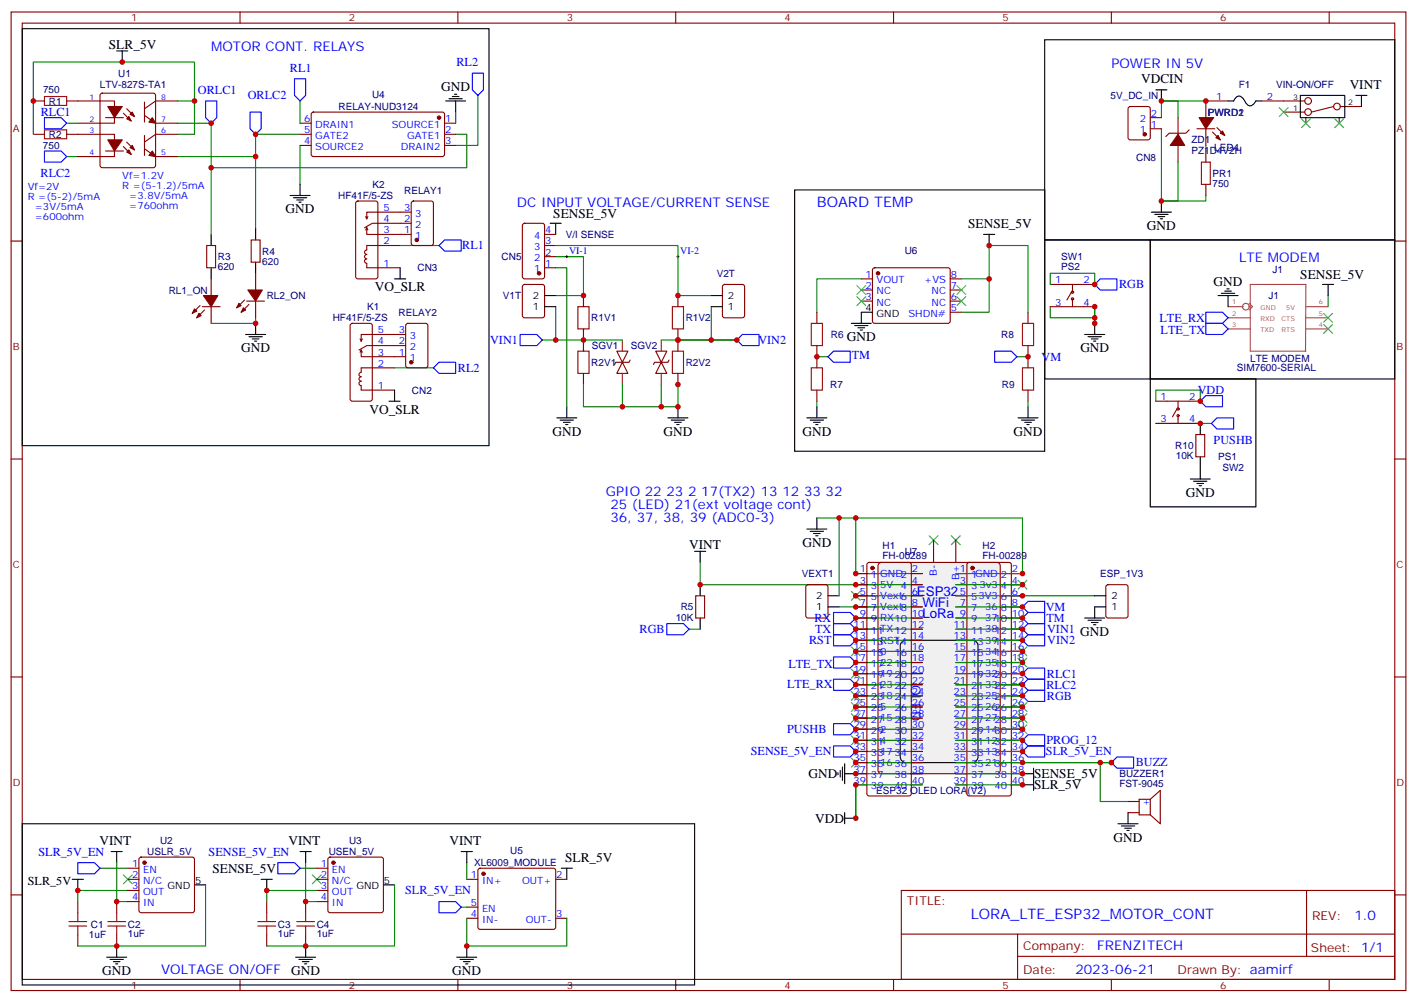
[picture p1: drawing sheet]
<svg xmlns="http://www.w3.org/2000/svg" width="450mm" height="318mm" viewBox="0 0 450 318" stroke-linecap="round" stroke-linejoin="round" font-family="sans-serif">
<g fill="none" stroke="#870000" stroke-width=".35">
<path d="M3.5 3.8h442.8v310.5h-442.8zM7.1 7.3h435.6v303.4h-435.6zM76.2 3.8v3.5M145.3 3.8v3.5M214.5 3.8v3.5M283.6 3.8v3.5M352.8 3.8v3.5M421.9 3.8v3.5M10.6 32h3.5M21.2 32h15.1v7.1h-11.6M32 29.8l.5-.2h16.2l.5 .2 .2 .5v22.2l-.2 .5-.5 .2h-16.2l-.5-.2-.3-.5v-22.2zM33.5 37.3h5.7"/>
<path d="M39.2 35.9l2.4 2.5M40.2 34.5l2.5 2.5M45.9 36.6l3.5 2.5h7M45.9 32.4v6.3M56.4 32h-7l-3.5 2.5M95.2 39.1h3.6M99 35.8l.5-.2h41.2l.4 .7-.1 12.9-.6 .5-41.2-.1-.4-.6v-12.7zM141.1 39.1h3.5M358.3 34l.5-.2h5.6l.7 .4v9.5l-.4 .6-5.9 .1-.7-.5v-9.4zM365.1 37.3h3.6M389.8 32h-7v5.3M400.4 32h13.8"/>
<path d="M407.5 35.6h6.7M414.5 37.3v1.8M423.3 33.8l-7 1.8M425.1 37.3v1.8M425.4 33.8h6.8M10.6 42.6h3.5M21.2 42.6h15.1v7.1h-11.6M33.5 47.9h5.7M39.2 46.5l2.4 2.5M40.2 45.1l2.5 2.5M45.9 43v6.3M45.9 47.2l3.5 2.5h7"/>
<path d="M56.4 42.6h-7l-3.5 2.5M95.2 42.6h3.6M95.2 46.1h3.6M141.1 42.6h3.5M141.1 46.1h3.5M365.1 40.9h3.6M379.9 40.9h5.7M382.8 40.9v5.2M382.8 47.9v3.5M382.8 58.5v3.5M384.9 41.9l2.4 2.5M386.3 40.5l2.5 2.5"/>
<path d="M3.5 76.5h3.6M65.6 77.9h2.8v7h-2.8zM79.7 76.1h2.8v7.1h-2.8zM113.1 64l.5-.2h5.6l.7 .4v23.6l-.4 .6-5.9 .1-.7-.5v-23.5zM116.1 68.7l.3 .7M116.4 72.2v2.2h14.1M116.4 72.2l.4 .8M116.4 72.2l-.3 .8M116.8 68.7l-.4 .7M127 77.9h-10.6v1.4a.71 .71 0 0 0-.7 .7 .71 .71 0 0 0 .7 .7 .71 .71 0 0 0-.7 .7 .71 .71 0 0 0 .7 .7 .71 .71 0 0 0-.7 .7 .71 .71 0 0 0 .7 .7v1.4h10.6M130.5 67.3h-14.1v2.1M130.5 70.8h-12.3l-2.5 1.4"/>
<path d="M130.8 64l.4-.2h5.7l.6 .4 .1 13-.5 .6-5.9 .1-.6-.5-.1-12.9zM166 71l.5-.2h5.7l.6 .5 .1 16.5-.5 .6-5.9 .1-.6-.5-.1-16.5zM172.9 74.4h3.5M172.9 77.9h3.5M442.7 76.5h3.6M63.5 96.9l-2.5 2.5M64.2 97.3h5.6M64.9 98.4l-2.5 2.4M67 88.5v5.3M67 97.3v5.3M77.6 95.2l-2.5 2.4M78.3 95.5h5.7"/>
<path d="M79 96.6l-2.4 2.5M81.1 86.7v5.3M81.1 95.5v5.3M172.9 84.9h3.5M172.9 81.4h3.5M185.2 93.8v3.5M215.2 93.8v3.5M259.3 99.1v3.5M326.3 99.1v3.5M333.4 97.3h14.1M333.4 90.2h14.1M340.1 92.7l-1.4 2.5"/>
<path d="M340.4 90.2v2.5M340.4 94.8v2.5M111.4 102.8l.4-.2h5.7l.6 .4 .1 23.6-.5 .6-5.9 .1-.6-.5-.1-23.5zM114.3 107.5l.4 .7M114.7 111.1v2.1h14.1M114.7 111.1l.3 .7M114.7 111.1l-.4 .7M115 107.5l-.3 .7M125.2 116.7h-10.5v1.4a.71 .71 0 0 0-.8 .7 .71 .71 0 0 0 .8 .7 .71 .71 0 0 0-.8 .7 .71 .71 0 0 0 .8 .7 .71 .71 0 0 0-.8 .7 .71 .71 0 0 0 .8 .7v1.5h10.5M128.8 106.1h-14.1v2.1M128.8 109.6h-12.4l-2.5 1.5M129 102.8l.5-.2h5.6l.7 .4v13l-.4 .6-5.9 .1-.7-.5v-12.9z"/>
<path d="M185.2 104.4v7M185.2 118.5v3.5M195.8 111.4h3.5l-1.7 3.5zM197.6 114.9l1.7 3.6h-3.5zM200 114.2l-.3 .7h-4.3l-.3 .7M208.1 111.4h3.6l-1.8 3.5zM209.9 114.9l1.8 3.6h-3.6zM212.4 114.2l-.4 .7h-4.2l-.4 .7M215.2 104.4v7M215.2 118.5v3.5M259.3 109.6v7.1M326.3 109.6v7.1"/>
<path d="M259.3 123.8v3.5M326.3 123.8v3.5M366.9 134.3h14.1M366.9 127.3h14.1M373.6 129.8l-1.4 2.4M373.9 127.3v2.5M373.9 131.9v2.4M379.6 137.9h2.8v7h-2.8zM3.5 145.6h3.6M442.7 145.6h3.6M220.8 189h2.9v7.1h-2.9zM256 185.7l.5-.2h5.6l.7 .4v9.5l-.4 .6-5.9 .1-.7-.5v-9.4z"/>
<path d="M351.2 185.7l.5-.2h5.7l.6 .4 .1 9.5-.5 .6-5.9 .1-.6-.5-.1-9.4zM3.5 214.8h3.6M442.7 214.8h3.6M358.1 254.3h3.5M358.1 257.8h3.5M365.1 253.6l3.2-2.8v10.5l-3.2-2.8M365.1 253.6v4.9M365.1 253.6h-3.5v4.9h3.5M40.6 279h3.5M40.6 275.4h3.5M44.3 272.1l.5-.2h16.2l.5 .2 .2 .5v16.3l-.2 .5-.5 .2h-16.2l-.5-.3-.2-.4v-16.3zM100.5 279h3.6"/>
<path d="M100.5 275.4h3.6M104.3 272.1l.5-.2h16.2l.5 .2 .2 .5v16.3l-.2 .5-.5 .2h-16.2l-.5-.3-.2-.4v-16.3zM148.2 279h3.5M151.9 275.7l.5-.3h23.3l.5 .3 .2 .5v17.9l-.2 .5-.5 .3h-23.3l-.5-.3-.2-.5v-17.9zM176.4 279h3.5M3.5 283.9h3.6M24.7 286v3.6M24.7 296.6v3.5M37 286v3.6M37 296.6v3.5M40.6 286h3.5M40.6 282.5h3.5"/>
<path d="M84.7 286v3.6M84.7 296.6v3.5M97 286v3.6M97 296.6v3.5M100.5 286h3.6M100.5 282.5h3.6M148.2 291.3h3.5M148.2 287.8h3.5M176.4 291.3h3.5M286.1 282.5h156.6v28.2h-156.6zM286.1 296.4h156.5M323 296.4v14.1"/>
<path d="M414.7 282.5v20.9M442.7 283.9h3.6M76.2 310.7v3.6M145.3 310.7v3.6M214.5 310.7v3.6M283.6 310.7v3.6M323 303.4h119.6M352.8 310.7v3.6M421.9 310.7v3.6"/>
<circle cx="415.2" cy="35.6" r="1.06"/>
<circle cx="415.2" cy="32" r="1.06"/>
<circle cx="424.4" cy="33.8" r="1.06"/>
<circle cx="340.4" cy="94.8" r=".35"/>
<circle cx="340.4" cy="92.7" r=".35"/>
<circle cx="373.9" cy="131.9" r=".35"/>
<circle cx="373.9" cy="129.8" r=".35"/>
</g>
<g fill="none" stroke="#000" stroke-width=".35">
<path d="M7.1 9.1h148.1v132.3h-148.1zM37 16.2h3.6M38.8 16.2v3.5M331.6 12.6h111.1v63.5h-111.1zM141.5 32h6.3M142.5 31.3h4.3M143.6 30.6h2.1M144.3 29.9h.7M144.6 32v3.6M366.9 28.5h3.5M368.7 28.5v3.5M389.8 32h1.8l.6-.9a1.66 1.66 0 0 1 1.7-.5 1.66 1.66 0 0 1 1.1 1.3 2.13 2.13 0 0 0 2.3 1.6l1.3-1.5h1.8"/>
<path d="M412.7 30.3h14.2v7h-14.2zM430.4 30.3h3.5M432.2 30.3v3.5M95.2 58.5v3.5M67 74.4v3.5M81.1 72.6v3.5M92.1 62h6.3M93.1 62.7h4.3M94.2 63.4h2.1M94.9 64.1h.7M174.6 70.8h3.6M176.4 70.8v3.6"/>
<path d="M252.2 60.3h79.4v82.9h-79.4zM312.2 74.4h3.5M314 74.4v3.5M331.6 76.1h33.5v44.1h-33.5zM365.1 76.1h77.6v44.1h-77.6zM365.5 67.3h6.3M366.5 68h4.3M367.6 68.7h2.1M368.3 69.4h.7M368.7 63.8v3.5M67 84.9v3.6M81.1 83.2v3.5"/>
<path d="M125.2 88.5h3.6M127 84.9v3.6M386.6 93.8h6.4M387.7 93.1h4.2M388.8 92.4h2.1M389.5 91.7h.7M389.8 93.8v3.5M419.8 90.2h3.5M421.6 90.2v3.6M78 106.1h6.3M79 106.8h4.3M80.1 107.5h2.1"/>
<path d="M80.8 108.2h.7M81.1 102.6v3.5M344.3 106.1h6.4M345.4 106.8h4.2M346.4 107.5h2.1M347.1 108.2h.7M347.5 102.6v3.5M123.5 127.3h3.5M125.2 123.8v3.5M176.7 132.6h6.4M177.8 133.3h4.2M178.9 134h2.1"/>
<path d="M179.6 134.7h.7M179.9 129v3.6M212 132.6h6.4M213.1 133.3h4.2M214.1 134h2.2M214.8 134.7h.7M215.2 129v3.6M256.1 132.6h6.4M257.2 133.3h4.2M258.2 134h2.1M258.9 134.7h.7M259.3 129v3.6"/>
<path d="M323.1 132.6h6.4M324.2 133.3h4.2M325.3 134h2.1M326 134.7h.7M326.3 129v3.6M365.1 120.2h33.5v40.6h-33.5zM381 134.3v3.6M377.8 152h6.4M378.9 152.7h4.2M379.9 153.4h2.2M380.6 154.1h.8M381 144.9v7.1"/>
<path d="M220.5 174.9h3.5M222.2 174.9v3.5M256.1 167.9h6.4M257.2 168.6h4.2M258.2 169.3h2.1M258.9 170h.7M259.3 164.3v3.6M222.2 185.5v3.5M222.2 196.1v3.5M262.8 192.5h3.5M262.8 189h3.5M344.3 196.1h6.4"/>
<path d="M345.4 196.8h4.2M346.4 197.5h2.1M347.1 198.2h.7M347.5 189h3.5M351 192.5h-3.5v3.6M358.1 257.8v3.5M7.1 261.3h213.4v51.2h-213.4zM22.9 279h3.6M24.7 279v3.5M35.3 270.2h3.5M37 270.2v3.5M82.9 279h3.5"/>
<path d="M84.7 279v3.5M95.2 270.2h3.6M97 270.2v3.5M146.4 270.2h3.5M148.2 270.2v3.5M178.2 275.4h3.5M179.9 275.4v3.6M354.9 261.3h6.3M356 262h4.2M357 262.7h2.1M357.7 263.5h.7M61.7 280.7h3.6"/>
<path d="M121.7 280.7h3.5M33.9 303.7h6.3M34.9 304.4h4.3M36 305.1h2.1M36.7 305.8h.7M37 300.1v3.6M93.8 303.7h6.4M94.9 304.4h4.2M96 305.1h2.1M96.7 305.8h.7M97 300.1v3.6M145 303.7h6.3"/>
<path d="M146 304.4h4.3M147.1 305.1h2.1M147.8 305.8h.7M148.2 300.1v3.6"/>
</g>
<g fill="none" stroke="#008700" stroke-width=".35">
<path d="M21.2 39.1h3.5M56.4 32h5.3v-12.3h-51.1v22.9M56.4 39.1h10.6v35.3M61.7 32v10.6h-5.3M95.2 32v7.1M144.6 35.6v3.5M151.7 30.3v15.8h-7.1M368.7 32h5.2v5.3M368.7 32h14.1M368.7 32v5.3M21.2 49.7h3.5M81.1 49.7v22.9"/>
<path d="M95.2 42.6h-14.1v7.1h-24.7M95.2 46.1v12.4M144.6 42.6h3.6v10.6h-81.2M368.7 40.9v22.9M373.9 51.4v12.4h-5.2M382.8 46.1v1.8M127 77.9h12.3M176.4 77.9h38.8v15.9h10.6M382.8 62v1.8h-14.1M176.4 81.4h8.8v12.4h-8.8M176.4 84.9h3.5v44.1M176.4 97.3v10.6"/>
<path d="M225.8 97.3v10.6M273.4 88.5h-14.1v10.6M314 88.5v-10.6h12.3v21.2M333.4 97.3v3.5h14.1M333.4 90.2v-3.5h14.1v3.5M347.5 97.3v5.3M421.6 93.8v3.5M81.1 100.8v1.8h-14.1M125.2 116.7h12.4M172.2 107.9h25.4M209.9 107.9h24M259.3 113.2h3.5"/>
<path d="M322.8 113.2h3.5M185.2 122v7h30v-7h-.7M197.6 122v7M209.9 122v7M259.3 127.3v1.7M326.3 127.3v1.7M366.9 127.3v-3.5h14.1v3.5M366.9 134.3h17.6M222.2 178.4v7.1h49.4M259.3 164.3h12.3v17.7M266.3 164.3v24.7M271.6 164.3h53v17.7"/>
<path d="M218.7 199.6h3.5M266.3 192.5h5.3M324.6 189h22.9M31.7 275.4h8.9M37 273.7v12.3h3.6M95.2 275.4h5.3M97 273.7v12.3h3.5M148.2 273.7v5.3M40.6 282.5h-15.9v3.5M65.3 280.7v19.4h-40.6M100.5 282.5h-15.8v3.5M125.2 280.7v19.4h-40.5"/>
<path d="M146.4 287.8h1.8M148.2 291.3v8.8h31.7v-8.8"/>
</g>
<g fill="none" stroke="#a10000" stroke-width=".35">
<path d="M14.1 30.6h7.1v2.8h-7.1zM14.1 41.2h7.1v2.8h-7.1zM381.4 51.4h2.8v7.1h-2.8zM183.4 97.3h3.6v7.1h-3.6zM213.4 97.3h3.6v7.1h-3.6zM183.4 111.4h3.6v7.1h-3.6zM213.4 111.4h3.6v7.1h-3.6zM257.5 116.7h3.6v7.1h-3.6zM257.5 102.6h3.6v7h-3.6zM324.6 102.6h3.5v7h-3.5zM324.6 116.7h3.5v7.1h-3.5zM21.9 293.8h5.6"/>
<path d="M21.9 292.4h5.6M24.7 289.6v2.8M24.7 293.8v2.8M34.2 293.8h5.7M34.2 292.4h5.7M37 289.6v2.8M37 293.8v2.8M81.8 293.8h5.7M81.8 292.4h5.7M84.7 289.6v2.8M84.7 293.8v2.8M94.2 293.8h5.6"/>
<path d="M94.2 292.4h5.6M97 289.6v2.8M97 293.8v2.8"/>
</g>
<g fill="none" stroke="#00f" stroke-width=".35">
<path d="M14.1 37.3h5.3l1.8 1.8-1.8 1.8h-5.3zM65.3 32h3.5v5.3l-1.8 1.8-1.7-1.8zM79.4 35.6h3.5v5.3l-1.8 1.7-1.7-1.7zM93.5 25h3.5v5.3l-1.8 1.7-1.7-1.7zM149.9 23.2h3.6v5.3l-1.8 1.8-1.8-1.8zM14.1 47.9h5.3l1.8 1.8-1.8 1.7h-5.3zM139.3 77.9l1.8-1.8h5.3v3.6h-5.3zM349.2 88.5h5.3v3.5h-5.3l-1.7-1.8zM382.8 99.1h5.3l1.7 1.7-1.7 1.8h-5.3zM137.6 116.7l1.7-1.8h5.3v3.6h-5.3zM165.1 106.1h5.3l1.8 1.8-1.8 1.7h-5.3zM235.7 106.1h5.2v3.5h-5.2l-1.8-1.7z"/>
<path d="M262.8 113.2l1.8-1.8h5.3v3.5h-5.3zM315.7 111.4h5.3l1.8 1.8-1.8 1.7h-5.3zM382.8 102.6h5.3l1.7 1.8-1.7 1.7h-5.3zM382.8 125.5h5.3v3.5h-5.3l-1.8-1.7zM384.5 134.3l1.8-1.7h5.3v3.5h-5.3zM211.7 197.8h5.3l1.7 1.8-1.7 1.8h-5.3zM326.3 197.8h5.3v3.6h-5.3l-1.7-1.8zM326.3 190.8h5.3v3.5h-5.3l-1.7-1.8zM326.3 194.3h5.3v3.5h-5.3l-1.7-1.7zM264.6 215.5h5.3l1.7 1.7-1.7 1.8h-5.3zM264.6 208.4h5.3l1.7 1.8-1.7 1.7h-5.3zM326.3 201.4h5.3v3.5h-5.3l-1.7-1.8z"/>
<path d="M326.3 215.5h5.3v3.5h-5.3l-1.7-1.8zM326.3 211.9h5.3v3.6h-5.3l-1.7-1.8zM326.3 219h5.3v3.5h-5.3l-1.7-1.7zM264.6 229.6h5.3l1.7 1.8-1.7 1.7h-5.3zM264.6 236.6h5.3l1.7 1.8-1.7 1.8h-5.3zM326.3 236.6h5.3v3.6h-5.3l-1.7-1.8zM354.5 240.2h5.3v3.5h-5.3l-1.7-1.8zM24.7 273.7h5.3l1.7 1.7-1.7 1.8h-5.3zM88.2 273.7h5.3l1.7 1.7-1.7 1.8h-5.3zM139.3 286h5.3l1.8 1.8-1.8 1.8h-5.3z"/>
</g>
<g fill="none" stroke="#3c3" stroke-width=".35">
<path d="M406 34.1l2.9 2.9M408.9 34.1l-2.9 2.9M413.1 37.7l2.8 2.8M415.9 37.7l-2.8 2.8M423.7 37.7l2.8 2.8M426.5 37.7l-2.8 2.8M420.2 99.4l2.8 2.8M423 99.4l-2.8 2.8M420.2 102.9l2.8 2.9M423 102.9l-2.8 2.9M294.9 170l2.8 2.8M297.7 170l-2.8 2.8"/>
<path d="M302 170l2.8 2.8M304.8 170l-2.8 2.8M270.2 187.6l2.8 2.8M273 187.6l-2.8 2.8M323.1 184.1l2.9 2.8M326 184.1l-2.9 2.8M270.2 205.2l2.8 2.9M270.2 219.4l2.8 2.8M270.2 212.3l2.8 2.8M273 205.2l-2.8 2.9M273 219.4l-2.8 2.8M273 212.3l-2.8 2.8"/>
<path d="M323.1 205.2l2.9 2.9M323.1 208.8l2.9 2.8M326 205.2l-2.9 2.9M326 208.8l-2.9 2.8M270.2 222.9l2.8 2.8M270.2 226.4l2.8 2.8M270.2 233.5l2.8 2.8M273 222.9l-2.8 2.8M273 226.4l-2.8 2.8M273 233.5l-2.8 2.8M323.1 222.9l2.9 2.8M323.1 226.4l2.9 2.8"/>
<path d="M323.1 229.9l2.9 2.9M326 222.9l-2.9 2.8M326 226.4l-2.9 2.8M326 229.9l-2.9 2.9M270.2 240.5l2.8 2.8M273 240.5l-2.8 2.8M39.2 277.6l2.8 2.8M42 277.6l-2.8 2.8M99.1 277.6l2.9 2.8M102 277.6l-2.9 2.8"/>
</g>
<g fill="#870000" stroke="#870000" stroke-width=".35">
<path d="M386.6 43l.7 1.4-1.4-.7z"/>
<path d="M387.3 42.3l.8-.7 .7 1.4z"/>
<path d="M380.6 37.3h4.6l-2.4 3.6z"/>
<path d="M64.6 93.8h4.5l-2.1 3.5z"/>
<path d="M61.7 98l.7 .7-1.4 .7z"/>
<path d="M63.1 99.4l.8 .7-1.5 .7z"/>
<path d="M78.7 92h4.6l-2.2 3.5z"/>
<path d="M75.8 96.2l.8 .7-1.5 .7z"/>
<path d="M77.3 97.6l.7 .8-1.4 .7z"/>
<path d="M48.3 37.3l1.1 1.8-2.1-.4z"/>
<path d="M40.9 37l.7 1.4-1.4-.7z"/>
<path d="M41.3 36.3l.7-.7 .7 1.4z"/>
<path d="M34.2 33.8h4.6l-2.5 3.5z"/>
<path d="M48.3 47.9l1.1 1.8-2.1-.4z"/>
<path d="M40.9 47.6l.7 1.4-1.4-.7z"/>
<path d="M42 46.1l.7 1.5-1.4-.8z"/>
<path d="M34.2 44.4h4.6l-2.5 3.5z"/>
<circle cx="130.5" cy="114.9" r=".53"/>
<circle cx="132.3" cy="76.1" r=".53"/>
<circle cx="139.3" cy="37.3" r=".53"/>
<circle cx="363.4" cy="42.6" r=".53"/>
<circle cx="153.5" cy="277.2" r=".53"/>
<circle cx="105.8" cy="273.7" r=".53"/>
<circle cx="45.9" cy="273.7" r=".53"/>
<circle cx="171.1" cy="86.7" r=".53"/>
</g>
<g fill="none" stroke="#a64a4a" stroke-width=".35">
<path d="M389.8 97.3h4.8M396.5 96.2l1.1 1.1-1.1 1.1M414.6 97.3h7M389.8 100.8h7M389.8 104.4h7M414.4 111.4l.1-21.2h-17.6v21.2h17.6M414.6 100.8h7M414.6 104.4h7"/>
<circle cx="395.5" cy="97.3" r="1.06"/>
</g>
<path d="M197.6 107.9v3.5M197.6 118.5v3.5M209.9 107.9v3.5M209.9 118.5v3.5" fill="none" stroke="#8c2424" stroke-width=".35"/>
<path d="M179.6 81.4h.7M179.9 81.1v.7M214.8 81.4h.7M215.2 81.1v.7" fill="none" stroke="#000" stroke-width=".32"/>
<path d="M278.9 178.9l.9-.5h36.6l.9 .5 .2 .6v64.9l-.5 .9-.6 .2h-36.6l-.9-.5-.2-.6v-64.9z" fill="#f0f0f0" stroke="#870000" stroke-width=".35"/>
<g fill="none" stroke="#870000" stroke-width=".35">
<path d="M373.9 37.3v5.3M373.9 46.1v5.3M377.5 41.2l-1.1 1.1h-5.3l-1 1M166 90.4l.5-.2h5.7l.6 .5 .1 9.4-.5 .7h-5.9l-.6-.4-.1-9.5zM229.5 90.4l.5-.2h5.7l.6 .5 .1 9.4-.5 .7h-5.9l-.6-.4-.1-9.5zM273.4 88.5h3.5M273.4 92h3.5M273.4 95.5h3.5M277.2 85.2l.4-.3h23.3l.5 .3 .2 .5v16.5l-.7 .4-23.5-.1-.5-.6v-16.2zM301.6 88.5h3.6M301.6 92h3.6M301.6 95.5h3.6"/>
<path d="M301.6 99.1h3.6M275.4 178.6l.5-.2h12.7l.5 .2 .2 .5v72.7l-.3 .5-.4 .2h-12.7l-.5-.2-.2-.5v-72.7zM296.3 171.4v7M303.4 171.4v7M307.2 178.6l.4-.2h12.7l.5 .2 .2 .5v72.7l-.2 .5-.5 .2h-12.7l-.5-.2-.2-.5v-72.7zM271.6 182h7.1M271.6 185.5h7.1M271.6 189h7.1M271.6 192.5h7.1M271.6 196.1h7.1M271.6 199.6h7.1M289.3 182h3.5"/>
<path d="M289.3 185.5h3.5M289.3 189h3.5M289.3 192.5h3.5M289.3 196.1h3.5M289.3 199.6h3.5M303.4 182h3.5M303.4 185.5h3.5M303.4 189h3.5M303.4 192.5h3.5M303.4 196.1h3.5M303.4 199.6h3.5M317.5 182h7.1"/>
<path d="M317.5 185.5h7.1M317.5 189h7.1M317.5 192.5h7.1M317.5 196.1h7.1M317.5 199.6h7.1M271.6 203.1h7.1M271.6 206.7h7.1M271.6 210.2h7.1M271.6 213.7h7.1M271.6 217.2h7.1M289.3 203.1h3.5M289.3 206.7h3.5"/>
<path d="M289.3 210.2h3.5M289.3 213.7h3.5M289.3 217.2h3.5M303.4 203.1h3.5M303.4 206.7h3.5M303.4 210.2h3.5M303.4 213.7h3.5M303.4 217.2h3.5M317.5 203.1h7.1M317.5 206.7h7.1M317.5 210.2h7.1M317.5 213.7h7.1"/>
<path d="M317.5 217.2h7.1M271.6 220.8h7.1M271.6 224.3h7.1M271.6 227.8h7.1M271.6 231.4h7.1M271.6 234.9h7.1M271.6 238.4h7.1M289.3 220.8h3.5M289.3 224.3h3.5M289.3 227.8h3.5M289.3 231.4h3.5M289.3 234.9h3.5"/>
<path d="M289.3 238.4h3.5M303.4 220.8h3.5M303.4 224.3h3.5M303.4 227.8h3.5M303.4 231.4h3.5M303.4 234.9h3.5M303.4 238.4h3.5M317.5 220.8h7.1M317.5 224.3h7.1M317.5 227.8h7.1M317.5 231.4h7.1M317.5 234.9h7.1"/>
<path d="M317.5 238.4h7.1M271.6 241.9h7.1M271.6 249h3.6M271.6 245.5h3.6M289.3 241.9h3.5M289.3 249h3.5M289.3 245.5h3.5M303.4 241.9h3.5M303.4 249h3.5M303.4 245.5h3.5M317.5 241.9h7.1M321 249h3.6"/>
<path d="M321 245.5h3.6"/>
</g>
<g fill="none" stroke="#000" stroke-width=".35">
<path d="M172.9 97.3h3.5M172.9 93.8h3.5M225.8 97.3h3.5M225.8 93.8h3.5M276.9 99.1h-3.5v3.5M270.2 102.6h6.4M271.3 103.3h4.2M272.3 104h2.2M273 104.7h.8M286.3 203.6l1.2-.5h21.2l.9 .3 .6 .6 .2 .9v35.3l-.2 .9-.7 .6-.8 .2h-21.2l-.9-.2-.6-.7-.2-.8v-35.3zM266 245.1v.7M266.7 244.4v2.1"/>
<path d="M267.4 243.3v4.3M268.1 259.6h3.5M268.1 242.3v6.3M268.1 257.8v3.5M268.1 245.5h3.5M324.6 245.5h3.5M324.6 249h3.5M328.1 243.7v7.1"/>
</g>
<g fill="#870000" stroke="#870000" stroke-width=".35">
<path d="M373.9 42.6l2.2 3.5h-4.6z"/>
<circle cx="278.7" cy="86.7" r=".53"/>
<circle cx="276.9" cy="180.2" r=".53"/>
<circle cx="308.7" cy="180.2" r=".53"/>
</g>
<path d="M272 90.6l2.8 2.8M272 94.1l2.8 2.8M274.8 90.6l-2.8 2.8M274.8 94.1l-2.8 2.8M303.7 90.6l2.9 2.8M303.7 94.1l2.9 2.8M306.6 90.6l-2.9 2.8M306.6 94.1l-2.9 2.8" fill="none" stroke="#3c3" stroke-width=".35"/>
<g fill="none" stroke="#008700" stroke-width=".35">
<path d="M305.2 88.5h8.8v10.6h-8.8M271.6 199.6h21.2M271.6 196.1h21.2M271.6 192.5h21.2M271.6 189h21.2M271.6 185.5h21.2M271.6 182h21.2M303.4 199.6h21.2M303.4 196.1h21.2M303.4 192.5h21.2M303.4 189h21.2M303.4 185.5h21.2"/>
<path d="M303.4 182h21.2M271.6 217.2h21.2M271.6 213.7h21.2M271.6 210.2h21.2M271.6 206.7h21.2M271.6 203.1h21.2M303.4 217.2h21.2M303.4 213.7h21.2M303.4 210.2h21.2M303.4 206.7h21.2M303.4 203.1h21.2M271.6 238.4h21.2"/>
<path d="M271.6 234.9h21.2M271.6 231.4h21.2M271.6 227.8h21.2M271.6 224.3h21.2M271.6 220.8h21.2M303.4 238.4h21.2M303.4 234.9h21.2M303.4 231.4h21.2M303.4 227.8h21.2M303.4 224.3h21.2M303.4 220.8h21.2M271.6 245.5h21.2"/>
<path d="M271.6 241.9h21.2M292.8 249h-21.2v10.6M303.4 245.5h21.2M303.4 241.9h49.4M303.4 249h21.2M349.2 241.9v12.4h8.9"/>
</g>
<path d="M264.6 194.3h5.3l1.7 1.8-1.7 1.7h-5.3zM264.6 197.8h5.3l1.7 1.8-1.7 1.8h-5.3zM264.6 201.4h5.3l1.7 1.7-1.7 1.8h-5.3zM326.3 233.1h5.3v3.5h-5.3l-1.7-1.7z" fill="none" stroke="#00f" stroke-width=".35"/>
<g fill="#c00">
<circle cx="81.1" cy="102.6" r=".88"/>
<circle cx="67" cy="53.2" r=".88"/>
<circle cx="81.1" cy="49.7" r=".88"/>
<circle cx="67" cy="39.1" r=".88"/>
<circle cx="81.1" cy="42.6" r=".88"/>
<circle cx="222.3" cy="185.5" r=".88"/>
<circle cx="271.6" cy="164.3" r=".88"/>
<circle cx="266.3" cy="164.3" r=".88"/>
<circle cx="368.7" cy="63.8" r=".88"/>
<circle cx="368.7" cy="32" r=".88"/>
<circle cx="382.8" cy="32" r=".88"/>
<circle cx="347.5" cy="100.8" r=".88"/>
<circle cx="347.5" cy="102.6" r=".88"/>
<circle cx="347.5" cy="90.2" r=".88"/>
<circle cx="347.5" cy="97.3" r=".88"/>
<circle cx="381" cy="127.3" r=".88"/>
<circle cx="381" cy="134.3" r=".88"/>
<circle cx="97" cy="286" r=".88"/>
<circle cx="37" cy="286" r=".88"/>
<circle cx="84.7" cy="282.5" r=".88"/>
<circle cx="24.7" cy="282.5" r=".88"/>
<circle cx="38.8" cy="19.7" r=".88"/>
<circle cx="148.2" cy="300.1" r=".88"/>
<circle cx="10.6" cy="32" r=".88"/>
<circle cx="61.7" cy="32" r=".88"/>
<circle cx="97" cy="300.1" r=".88"/>
<circle cx="37" cy="300.1" r=".88"/>
<circle cx="185.2" cy="93.8" r=".88"/>
<circle cx="215.2" cy="122" r=".88"/>
<circle cx="215.2" cy="93.8" r=".88"/>
<circle cx="233.9" cy="107.9" r=".88"/>
<circle cx="225.8" cy="107.9" r=".88"/>
<circle cx="176.4" cy="107.9" r=".88"/>
<circle cx="215.2" cy="129" r=".88"/>
<circle cx="185.2" cy="107.9" r=".88"/>
<circle cx="215.2" cy="107.9" r=".88"/>
<circle cx="209.9" cy="129" r=".88"/>
<circle cx="197.6" cy="129" r=".88"/>
<circle cx="259.3" cy="113.2" r=".88"/>
<circle cx="326.3" cy="113.2" r=".88"/>
<circle cx="324.6" cy="241.9" r=".88"/>
<circle cx="314" cy="88.5" r=".88"/>
<circle cx="314" cy="77.9" r=".88"/>
<circle cx="271.6" cy="241.9" r=".88"/>
<circle cx="271.6" cy="238.4" r=".88"/>
<circle cx="271.6" cy="234.9" r=".88"/>
<circle cx="271.6" cy="231.4" r=".88"/>
<circle cx="271.6" cy="227.8" r=".88"/>
<circle cx="271.6" cy="224.3" r=".88"/>
<circle cx="271.6" cy="220.8" r=".88"/>
<circle cx="271.6" cy="217.2" r=".88"/>
<circle cx="271.6" cy="213.7" r=".88"/>
<circle cx="271.6" cy="210.2" r=".88"/>
<circle cx="271.6" cy="206.7" r=".88"/>
<circle cx="271.6" cy="203.1" r=".88"/>
<circle cx="271.6" cy="199.6" r=".88"/>
<circle cx="271.6" cy="196.1" r=".88"/>
<circle cx="271.6" cy="192.5" r=".88"/>
<circle cx="271.6" cy="189" r=".88"/>
<circle cx="271.6" cy="185.5" r=".88"/>
<circle cx="271.6" cy="182" r=".88"/>
<circle cx="324.6" cy="238.4" r=".88"/>
<circle cx="324.6" cy="234.9" r=".88"/>
<circle cx="324.6" cy="231.4" r=".88"/>
<circle cx="324.6" cy="227.8" r=".88"/>
<circle cx="324.6" cy="224.3" r=".88"/>
<circle cx="324.6" cy="220.8" r=".88"/>
<circle cx="324.6" cy="217.2" r=".88"/>
<circle cx="324.6" cy="213.7" r=".88"/>
<circle cx="324.6" cy="210.2" r=".88"/>
<circle cx="324.6" cy="206.7" r=".88"/>
<circle cx="324.6" cy="203.1" r=".88"/>
<circle cx="324.6" cy="199.6" r=".88"/>
<circle cx="324.6" cy="196.1" r=".88"/>
<circle cx="324.6" cy="192.5" r=".88"/>
<circle cx="324.6" cy="189" r=".88"/>
<circle cx="324.6" cy="185.5" r=".88"/>
<circle cx="324.6" cy="182" r=".88"/>
<circle cx="352.8" cy="241.9" r=".88"/>
<circle cx="349.3" cy="241.9" r=".88"/>
<circle cx="271.6" cy="249" r=".88"/>
<circle cx="324.6" cy="245.5" r=".88"/>
<circle cx="324.6" cy="249" r=".88"/>
<circle cx="271.6" cy="245.5" r=".88"/>
<circle cx="271.6" cy="259.6" r=".88"/>
</g>
<g font-size="4.6" fill="#00f">
<text x="259.3" y="65.5">BOARD TEMP</text>
<text x="308.2" y="291.5">LORA_LTE_ESP32_MOTOR_CONT</text>
</g>
<g font-size="4.2">
<text x="34.6" y="15.5">SLR_5V</text>
<text x="140.1" y="28.7">GND</text>
<text x="362.2" y="26.4">VDCIN</text>
<text x="428.4" y="28.2">VINT</text>
<text x="90.7" y="67.7">GND</text>
<text x="175.6" y="69.1">SENSE_5V</text>
<text x="307.3" y="72.2">SENSE_5V</text>
<text x="364.1" y="73">GND</text>
<text x="412.7" y="88.5">SENSE_5V</text>
<text x="119" y="92.4">VO_SLR</text>
<text x="385.2" y="90.6">GND</text>
<text x="76.6" y="111.8">GND</text>
<text x="268.8" y="108.2">GND</text>
<text x="342.9" y="111.8">GND</text>
<text x="117.3" y="131.2">VO_SLR</text>
<text x="175.4" y="138.2">GND</text>
<text x="210.6" y="138.2">GND</text>
<text x="254.7" y="138.2">GND</text>
<text x="321.8" y="138.2">GND</text>
<text x="376.4" y="157.6">GND</text>
<text x="254.7" y="173.5">GND</text>
<text x="218.7" y="174.2">VINT</text>
<text x="256.6" y="246.9">GND</text>
<text x="328.3" y="246.9">SENSE_5V</text>
<text x="328.3" y="250.4">SLR_5V</text>
<text x="258.8" y="261">VDD</text>
<text x="31.6" y="268">VINT</text>
<text x="91.5" y="268">VINT</text>
<text x="142.7" y="268">VINT</text>
<text x="353.5" y="267">GND</text>
<text x="179.4" y="273.3">SLR_5V</text>
<text x="67.4" y="276.9">SENSE_5V</text>
<text x="32.5" y="309.3">GND</text>
<text x="92.4" y="309.3">GND</text>
<text x="143.6" y="309.3">GND</text>
</g>
<g font-size="4.2" fill="#00f">
<text x="67" y="16.2">MOTOR CONT. RELAYS</text>
<text x="352.8" y="21.4">POWER IN 5V</text>
<text x="164" y="65.5">DC INPUT VOLTAGE/CURRENT SENSE</text>
<text x="393.3" y="83.2">LTE MODEM</text>
<text x="192.3" y="157.3">GPIO 22 23 2 17(TX2) 13 12 33 32</text>
<text x="193.7" y="161.5">25 (LED) 21(ext voltage cont)</text>
<text x="193.7" y="165.7">36, 37, 38, 39 (ADC0-3)</text>
<text x="291" y="189">ESP32</text>
<text x="292.8" y="196.1">LoRa</text>
<text x="292.8" y="192.5">WiFi</text>
<text x="289.3" y="217.2" transform="rotate(90 289.3 217.2)">OLED</text>
<text x="429.9" y="291.8">1.0</text>
<text x="348.3" y="301.3">FRENZITECH</text>
<text x="51.2" y="309">VOLTAGE ON/OFF</text>
<text x="341.4" y="309.1">2023-06-21</text>
</g>
<g font-size="3.9" fill="#00f">
<text x="92" y="22.7">RL1</text>
<text x="144.9" y="20.9">RL2</text>
<text x="62.8" y="29.8">ORLC1</text>
<text x="78.6" y="31.5">ORLC2</text>
<text x="12.9" y="36.8">RLC1</text>
<text x="12.9" y="56.2">RLC2</text>
<text x="146.7" y="79.2">RL1</text>
<text x="355.2" y="91.5">RGB</text>
<text x="368" y="102.1">LTE_RX</text>
<text x="368.4" y="106.1">LTE_TX</text>
<text x="155.6" y="109.1">VIN1</text>
<text x="240.7" y="109.1">VIN2</text>
<text x="145.3" y="117.9">RL2</text>
<text x="270.4" y="114">TM</text>
<text x="330.6" y="114.5">VM</text>
<text x="380.2" y="125">VDD</text>
<text x="385.2" y="140.9">PUSHB</text>
<text x="258.5" y="197.3">RX</text>
<text x="331.9" y="193.8">VM</text>
<text x="332.1" y="197.3">TM</text>
<text x="203" y="200.8">RGB</text>
<text x="258.7" y="200.9">TX</text>
<text x="332.4" y="200.9">VIN1 GND</text>
<text x="256.8" y="204.4">RST</text>
<text x="332.4" y="204.4">VIN2</text>
<text x="250.2" y="211.9">LTE_TX</text>
<text x="332.3" y="215">RLC1</text>
<text x="249.9" y="218.4">LTE_RX</text>
<text x="332.2" y="218.5">RLC2</text>
<text x="332.3" y="222">RGB</text>
<text x="249.9" y="232.6">PUSHB</text>
<text x="238.3" y="239.6">SENSE_5V_EN</text>
<text x="332" y="239.7">SLR_5V_EN</text>
<text x="332.2" y="236.1">PROG_12</text>
<text x="360.5" y="243.1">BUZZ</text>
<text x="12.2" y="271.4">SLR_5V_EN</text>
<text x="66.2" y="271.4">SENSE_5V_EN</text>
<text x="128.6" y="283.8">SLR_5V_EN</text>
</g>
<text font-size="3.9" x="8.8" y="280.7">SLR_5V</text>
<g font-size="3.9" fill="#800">
<text x="287.9" y="287.1">TITLE:</text>
<text x="416.5" y="291.8">REV:</text>
<text x="324.8" y="301.3">Company:</text>
<text x="416.1" y="301.9">Sheet: 1/1</text>
<text x="324.8" y="309">Date:</text>
<text x="373.8" y="309.1">Drawn By: aamirf</text>
</g>
<g font-size="3.2" fill="#800">
<text x="41.6" y="6.8">1</text>
<text x="110.8" y="6.8">2</text>
<text x="179.9" y="6.8">3</text>
<text x="249.1" y="6.8">4</text>
<text x="318.2" y="6.8">5</text>
<text x="387.3" y="6.8">6</text>
<text x="4.1" y="41.9">A</text>
<text x="443.3" y="41.9">A</text>
<text x="4.1" y="111.1">B</text>
<text x="443.3" y="111.1">B</text>
<text x="4.1" y="180.2">C</text>
<text x="443.3" y="180.2">C</text>
<text x="4.1" y="249.3">D</text>
<text x="443.3" y="249.3">D</text>
<text x="41.6" y="313.7">1</text>
<text x="110.8" y="313.7">2</text>
<text x="179.9" y="313.7">3</text>
<text x="249.1" y="313.7">4</text>
<text x="318.2" y="313.7">5</text>
<text x="387.3" y="313.7">6</text>
</g>
<g font-size="3.2" fill="#000080">
<text x="13.7" y="29.7">750</text>
<text x="31.7" y="27.9">LTV-827S-TA1</text>
<text x="37.5" y="24.4">U1</text>
<text x="393.2" y="27.9">F1</text>
<text x="405" y="27.9">VIN-ON/OFF</text>
<text x="15.5" y="33.2">R1</text>
<text x="107.4" y="34.9">RELAY-NUD3124</text>
<text x="118.1" y="31.1">U4</text>
<text x="352.5" y="31.3">5V_DC_IN</text>
<text x="383.4" y="36.7">PWRD1</text>
<text x="383.4" y="36.7">PWRD2</text>
<text x="13.6" y="47.3">750</text>
<text x="15.5" y="43.8">R2</text>
<text x="378.2" y="45.5">ZD1</text>
<text x="385.4" y="47.9">LED4</text>
<text x="360.7" y="51.1">CN8</text>
<text x="378.2" y="48.7">PZ1D4V2H</text>
<text x="118.3" y="59.5">K2</text>
<text x="384.9" y="59.3">750</text>
<text x="384.9" y="56.1">PR1</text>
<text x="107.4" y="63.2">HF41F/5-ZS</text>
<text x="128.3" y="61.4">RELAY1</text>
<text x="179.6" y="75.5">V/I SENSE</text>
<text x="69.1" y="82.6">R3</text>
<text x="83.3" y="80.8">R4</text>
<text x="159.2" y="82.6">CN5</text>
<text x="287.2" y="80.7">U6</text>
<text x="336.9" y="82.3">SW1</text>
<text x="69.1" y="85.8">620</text>
<text x="83.3" y="84">620</text>
<text x="132.5" y="86.1">CN3</text>
<text x="227.5" y="87.8">V2T</text>
<text x="336.9" y="85.6">PS2</text>
<text x="403.9" y="86.7">J1</text>
<text x="53.6" y="93.1">RL1_ON</text>
<text x="84.7" y="94.9">RL2_ON</text>
<text x="159.6" y="94.9">V1T</text>
<text x="402.7" y="94.9">J1</text>
<text x="105.6" y="102">HF41F/5-ZS</text>
<text x="116.5" y="98.4">K1</text>
<text x="126.5" y="100.2">RELAY2</text>
<text x="187.7" y="102">R1V1</text>
<text x="217.7" y="102">R1V2</text>
<text x="263.7" y="107.2">R6</text>
<text x="317.8" y="107.2">R8</text>
<text x="187.9" y="110.8">SGV1</text>
<text x="200.2" y="110.8">SGV2</text>
<text x="187.7" y="116.1">R2V1</text>
<text x="217.7" y="116.1">R2V2</text>
<text x="392.7" y="117.8">SIM7600-SERIAL</text>
<text x="396.9" y="114.9">LTE MODEM</text>
<text x="130.8" y="124.9">CN2</text>
<text x="263.5" y="123.1">R7</text>
<text x="318" y="123.1">R9</text>
<text x="373.1" y="142.5">R10</text>
<text x="373.2" y="145.8">10K</text>
<text x="386.7" y="146.1">PS1</text>
<text x="388" y="149.6">SW2</text>
<text x="280.1" y="177.2">FH-00289</text>
<text x="280.1" y="174">H1</text>
<text x="287.2" y="176.1">U7</text>
<text x="311.9" y="177.2">FH-00289</text>
<text x="311.9" y="174">H2</text>
<text x="254.6" y="183">VEXT1</text>
<text x="349.2" y="183">ESP_1V3</text>
<text x="214.5" y="196.9">10K</text>
<text x="216.1" y="193.7">R5</text>
<text x="278.2" y="252">ESP32 OLED LORA(V2)</text>
<text x="355.3" y="249.7">FST-9045</text>
<text x="355.3" y="246.5">BUZZER1</text>
<text x="50.8" y="267.7">U2</text>
<text x="110.8" y="267.7">U3</text>
<text x="46.8" y="271.3">USLR_5V</text>
<text x="104.3" y="271.3">USEN_5V</text>
<text x="150.5" y="274.7">XL6009_MODULE</text>
<text x="161.9" y="271">U5</text>
<text x="28.2" y="297.5">1uF</text>
<text x="28.9" y="294.4">C1</text>
<text x="40.6" y="297.4">1uF</text>
<text x="40.6" y="294.3">C2</text>
<text x="88.2" y="297.4">1uF</text>
<text x="88.2" y="294.3">C3</text>
<text x="100.5" y="297.4">1uF</text>
<text x="100.5" y="294.3">C4</text>
</g>
<g font-size="3.2" fill="#00f">
<text x="386" y="31.7">1</text>
<text x="402.2" y="31.7">2</text>
<text x="96.6" y="38.7">6</text>
<text x="100.1" y="40.5">DRAIN1</text>
<text x="124.4" y="40.5">SOURCE1</text>
<text x="141.3" y="38.7">1</text>
<text x="361.8" y="38.7">2</text>
<text x="365.3" y="40.5">1</text>
<text x="365.3" y="37">2</text>
<text x="96.6" y="45.8">4</text>
<text x="96.6" y="42.3">5</text>
<text x="100.1" y="47.6">SOURCE2</text>
<text x="100.1" y="44">GATE2</text>
<text x="127.3" y="47.6">DRAIN2</text>
<text x="129.2" y="44">GATE1</text>
<text x="141.3" y="42.3">2</text>
<text x="141.3" y="45.8">3</text>
<text x="361.8" y="42.3">1</text>
<text x="38.8" y="56.7">Vf=1.2V</text>
<text x="38.8" y="59.9">R =(5-1.2)/5mA</text>
<text x="8.8" y="60.3">Vf=2V</text>
<text x="8.8" y="63.4">R =(5-2)/5mA</text>
<text x="41" y="63.1">=3.8V/5mA</text>
<text x="11" y="66.6">=3V/5mA</text>
<text x="11" y="69.8">=600ohm</text>
<text x="41" y="66.3">=760ohm</text>
<text x="121.7" y="67">5</text>
<text x="121.7" y="70.5">4</text>
<text x="128.3" y="70.5">2</text>
<text x="128.3" y="67">3</text>
<text x="131.8" y="68.7">3</text>
<text x="121.7" y="74">3</text>
<text x="121.7" y="77.5">2</text>
<text x="128.3" y="74">1</text>
<text x="131.8" y="75.8">1</text>
<text x="131.8" y="72.2">2</text>
<text x="169.5" y="75.8">4</text>
<text x="173" y="77.5">3</text>
<text x="173" y="74">4</text>
<text x="169.5" y="82.8">2</text>
<text x="169.5" y="79.3">3</text>
<text x="173" y="81.1">2</text>
<text x="180.6" y="80.5">VI-1</text>
<text x="215.9" y="80.5">VI-2</text>
<text x="121.7" y="84.6">1</text>
<text x="169.5" y="86.4">1</text>
<text x="173" y="84.6">1</text>
<text x="274.7" y="88.1">1</text>
<text x="278.2" y="89.9">VOUT</text>
<text x="293.4" y="89.9">+VS</text>
<text x="301.8" y="88.1">8</text>
<text x="334.9" y="89.9">1</text>
<text x="344" y="89.9">2</text>
<text x="274.7" y="91.7">2</text>
<text x="274.7" y="95.2">3</text>
<text x="278.2" y="93.4">NC</text>
<text x="295.7" y="93.4">NC</text>
<text x="301.8" y="95.2">6</text>
<text x="301.8" y="91.7">7</text>
<text x="278.2" y="96.9">NC</text>
<text x="288.3" y="100.5">SHDN#</text>
<text x="295.7" y="96.9">NC</text>
<text x="301.8" y="98.7">5</text>
<text x="334.9" y="96.9">3</text>
<text x="344" y="96.9">4</text>
<text x="119.9" y="105.8">5</text>
<text x="126.6" y="105.8">3</text>
<text x="130.1" y="107.5">3</text>
<text x="119.9" y="109.3">4</text>
<text x="119.9" y="112.8">3</text>
<text x="126.6" y="112.8">1</text>
<text x="126.6" y="109.3">2</text>
<text x="130.1" y="111.1">2</text>
<text x="119.9" y="116.3">2</text>
<text x="130.1" y="114.6">1</text>
<text x="119.9" y="123.4">1</text>
<text x="368.4" y="126.9">1</text>
<text x="377.5" y="126.9">2</text>
<text x="368.4" y="134">3</text>
<text x="377.5" y="134">4</text>
<text x="273" y="181.6">1</text>
<text x="273" y="185.1">3</text>
<text x="276.5" y="183.4">1</text>
<text x="279.4" y="183">GND2</text>
<text x="289.5" y="185.1">4</text>
<text x="289.5" y="181.6">2</text>
<text x="297.4" y="182.8" transform="rotate(-90 297.4 182.8)">B-</text>
<text x="304.4" y="183.9" transform="rotate(-90 304.4 183.9)">B+</text>
<text x="304.7" y="181.6">1</text>
<text x="304.7" y="185.1">3</text>
<text x="308.2" y="183.4">1GND</text>
<text x="317.7" y="183.4">2</text>
<text x="321.2" y="185.1">4</text>
<text x="321.2" y="181.6">2</text>
<text x="273" y="188.7">5</text>
<text x="276.5" y="186.9">3</text>
<text x="276.5" y="190.4">5</text>
<text x="279.4" y="186.5">5V</text>
<text x="279.4" y="190.1">Vext6</text>
<text x="286" y="186.9">4</text>
<text x="289.5" y="188.7">6</text>
<text x="304.7" y="188.7">5</text>
<text x="308.2" y="186.9">3</text>
<text x="308.2" y="190.4">53V3</text>
<text x="310.9" y="186.5">3v3</text>
<text x="317.7" y="190.4">6</text>
<text x="317.7" y="186.9">4</text>
<text x="321.2" y="188.7">6</text>
<text x="273" y="192.2">7</text>
<text x="273" y="195.7">9</text>
<text x="276.5" y="194">7</text>
<text x="276.5" y="197.5">9</text>
<text x="279.4" y="193.6">Vext8</text>
<text x="279.4" y="197.1">RX10</text>
<text x="289.5" y="195.7">10</text>
<text x="289.5" y="192.2">8</text>
<text x="304.7" y="192.2">7</text>
<text x="304.7" y="195.7">9</text>
<text x="308.2" y="194">7</text>
<text x="308.2" y="197.5">9</text>
<text x="312.8" y="193.6">36</text>
<text x="312.8" y="197.1">3710</text>
<text x="317.7" y="194">8</text>
<text x="321.2" y="195.7">10</text>
<text x="321.2" y="192.2">8</text>
<text x="271" y="199.2">11</text>
<text x="271" y="202.8">13</text>
<text x="276.5" y="201">11TX12</text>
<text x="289.5" y="202.8">14</text>
<text x="289.5" y="199.2">12</text>
<text x="302.7" y="199.2">11</text>
<text x="302.7" y="202.8">13</text>
<text x="308.2" y="201">113812</text>
<text x="321.2" y="202.8">14</text>
<text x="321.2" y="199.2">12</text>
<text x="271" y="206.3">15</text>
<text x="271" y="209.8">17</text>
<text x="276.5" y="204.5">13RST</text>
<text x="276.5" y="208.1">150</text>
<text x="283.9" y="208.1">16</text>
<text x="283.9" y="204.5">14</text>
<text x="289.5" y="209.8">18</text>
<text x="289.5" y="206.3">16</text>
<text x="302.7" y="206.3">15</text>
<text x="302.7" y="209.8">17</text>
<text x="308.2" y="204.5">133914</text>
<text x="308.2" y="208.1">153416</text>
<text x="321.2" y="209.8">18</text>
<text x="321.2" y="206.3">16</text>
<text x="271" y="213.4">19</text>
<text x="276.5" y="211.6">172218</text>
<text x="276.5" y="215.1">191920</text>
<text x="289.5" y="213.4">20</text>
<text x="302.7" y="213.4">19</text>
<text x="308.2" y="211.6">173518</text>
<text x="308.2" y="215.1">193220</text>
<text x="321.2" y="213.4">20</text>
<text x="271" y="216.9">21</text>
<text x="271" y="220.4">23</text>
<text x="276.5" y="218.7">212322</text>
<text x="289.5" y="220.4">24</text>
<text x="289.5" y="216.9">22</text>
<text x="302.7" y="216.9">21</text>
<text x="302.7" y="220.4">23</text>
<text x="308.2" y="218.7">213322</text>
<text x="321.2" y="220.4">24</text>
<text x="321.2" y="216.9">22</text>
<text x="271" y="223.9">25</text>
<text x="271" y="227.5">27</text>
<text x="276.5" y="222.2">231824</text>
<text x="276.5" y="225.7">255</text>
<text x="283.9" y="225.7">26</text>
<text x="289.5" y="227.5">28</text>
<text x="289.5" y="223.9">26</text>
<text x="302.7" y="223.9">25</text>
<text x="302.7" y="227.5">27</text>
<text x="308.2" y="222.2">232524</text>
<text x="308.2" y="225.7">252626</text>
<text x="321.2" y="227.5">28</text>
<text x="321.2" y="223.9">26</text>
<text x="271" y="231">29</text>
<text x="276.5" y="229.2">271528</text>
<text x="276.5" y="232.8">292</text>
<text x="283.9" y="232.8">30</text>
<text x="289.5" y="231">30</text>
<text x="302.7" y="231">29</text>
<text x="308.2" y="229.2">272728</text>
<text x="308.2" y="232.8">291430</text>
<text x="321.2" y="231">30</text>
<text x="271" y="234.5">31</text>
<text x="271" y="238.1">33</text>
<text x="276.5" y="236.3">314</text>
<text x="276.5" y="239.8">331734</text>
<text x="283.9" y="236.3">32</text>
<text x="289.5" y="238.1">34</text>
<text x="289.5" y="234.5">32</text>
<text x="302.7" y="234.5">31</text>
<text x="302.7" y="238.1">33</text>
<text x="308.2" y="236.3">311232</text>
<text x="308.2" y="239.8">331334</text>
<text x="321.2" y="238.1">34</text>
<text x="321.2" y="234.5">32</text>
<text x="271" y="241.6">35</text>
<text x="271" y="245.1">37</text>
<text x="276.5" y="243.3">351636</text>
<text x="289.5" y="245.1">38</text>
<text x="289.5" y="241.6">36</text>
<text x="302.7" y="241.6">35</text>
<text x="302.7" y="245.1">37</text>
<text x="308.2" y="243.3">352136</text>
<text x="321.2" y="245.1">38</text>
<text x="321.2" y="241.6">36</text>
<text x="271" y="248.6">39</text>
<text x="276.5" y="246.9">37</text>
<text x="276.5" y="250.4">39</text>
<text x="283.9" y="250.4">40</text>
<text x="283.9" y="246.9">38</text>
<text x="289.5" y="248.6">40</text>
<text x="302.7" y="248.6">39</text>
<text x="308.2" y="246.9">37</text>
<text x="308.2" y="250.4">39</text>
<text x="315.7" y="250.4">40</text>
<text x="315.7" y="246.9">38</text>
<text x="321.2" y="248.6">40</text>
<text x="362.7" y="255.3">+</text>
<text x="41.9" y="275.1">1</text>
<text x="101.9" y="275.1">1</text>
<text x="41.9" y="278.6">2</text>
<text x="45.4" y="280.4">N/C</text>
<text x="45.4" y="276.9">EN</text>
<text x="101.9" y="278.6">2</text>
<text x="105.4" y="280.4">N/C</text>
<text x="105.4" y="276.9">EN</text>
<text x="149.5" y="278.6">1</text>
<text x="153" y="280.4">IN+</text>
<text x="165.7" y="280.4">OUT+</text>
<text x="176.6" y="278.6">2</text>
<text x="41.9" y="285.7">4</text>
<text x="41.9" y="282.2">3</text>
<text x="45.4" y="287.4">IN</text>
<text x="45.4" y="283.9">OUT</text>
<text x="101.9" y="285.7">4</text>
<text x="101.9" y="282.2">3</text>
<text x="105.4" y="287.4">IN</text>
<text x="105.4" y="283.9">OUT</text>
<text x="149.5" y="287.4">5</text>
<text x="149.5" y="291">4</text>
<text x="153" y="292.7">IN-</text>
<text x="153" y="289.2">EN</text>
<text x="166.9" y="292.7">OUT-</text>
<text x="176.6" y="291">3</text>
</g>
<g font-size="3.2">
<text x="169.1" y="94.8">2</text>
<text x="231.1" y="94.8">2</text>
<text x="169.1" y="98.4">1</text>
<text x="231.1" y="98.4">1</text>
<text x="274.7" y="98.7">4</text>
<text x="278.2" y="100.5">GND</text>
<text x="259" y="190.1">2</text>
<text x="352.8" y="190.1">2</text>
<text x="259" y="193.6">1</text>
<text x="352.8" y="193.6">1</text>
<text x="61.9" y="280.4">5</text>
<text x="121.9" y="280.4">5</text>
<text x="53.1" y="282.2">GND</text>
<text x="113.1" y="282.2">GND</text>
</g>
<g font-size="2.5" fill="#00f">
<text x="28.4" y="31.7">1</text>
<text x="51.2" y="31.7">8</text>
<text x="28.4" y="38.7">2</text>
<text x="51.2" y="38.7">7</text>
<text x="28.4" y="42.3">3</text>
<text x="51.2" y="42.3">6</text>
<text x="28.4" y="49.3">4</text>
<text x="51.2" y="49.3">5</text>
</g>
<g font-size="2.5">
<text x="410.5" y="35.2">1</text>
<text x="410.5" y="31.7">3</text>
<text x="427.9" y="33.4">2</text>
</g>
<g font-size="2.1" fill="#a54b4b">
<text x="391.1" y="96.6">1</text>
<text x="391.1" y="100.1">2</text>
<text x="400.1" y="98.3">GND</text>
<text x="400.1" y="101.9">RXD</text>
<text x="406.8" y="101.9">CTS</text>
<text x="408.3" y="98.3">5V</text>
<text x="418.7" y="100.1">5</text>
<text x="418.7" y="96.6">6</text>
<text x="391.1" y="103.7">3</text>
<text x="400.1" y="105.4">TXD</text>
<text x="406.8" y="105.4">RTS</text>
<text x="418.7" y="103.7">4</text>
</g>
</svg>
